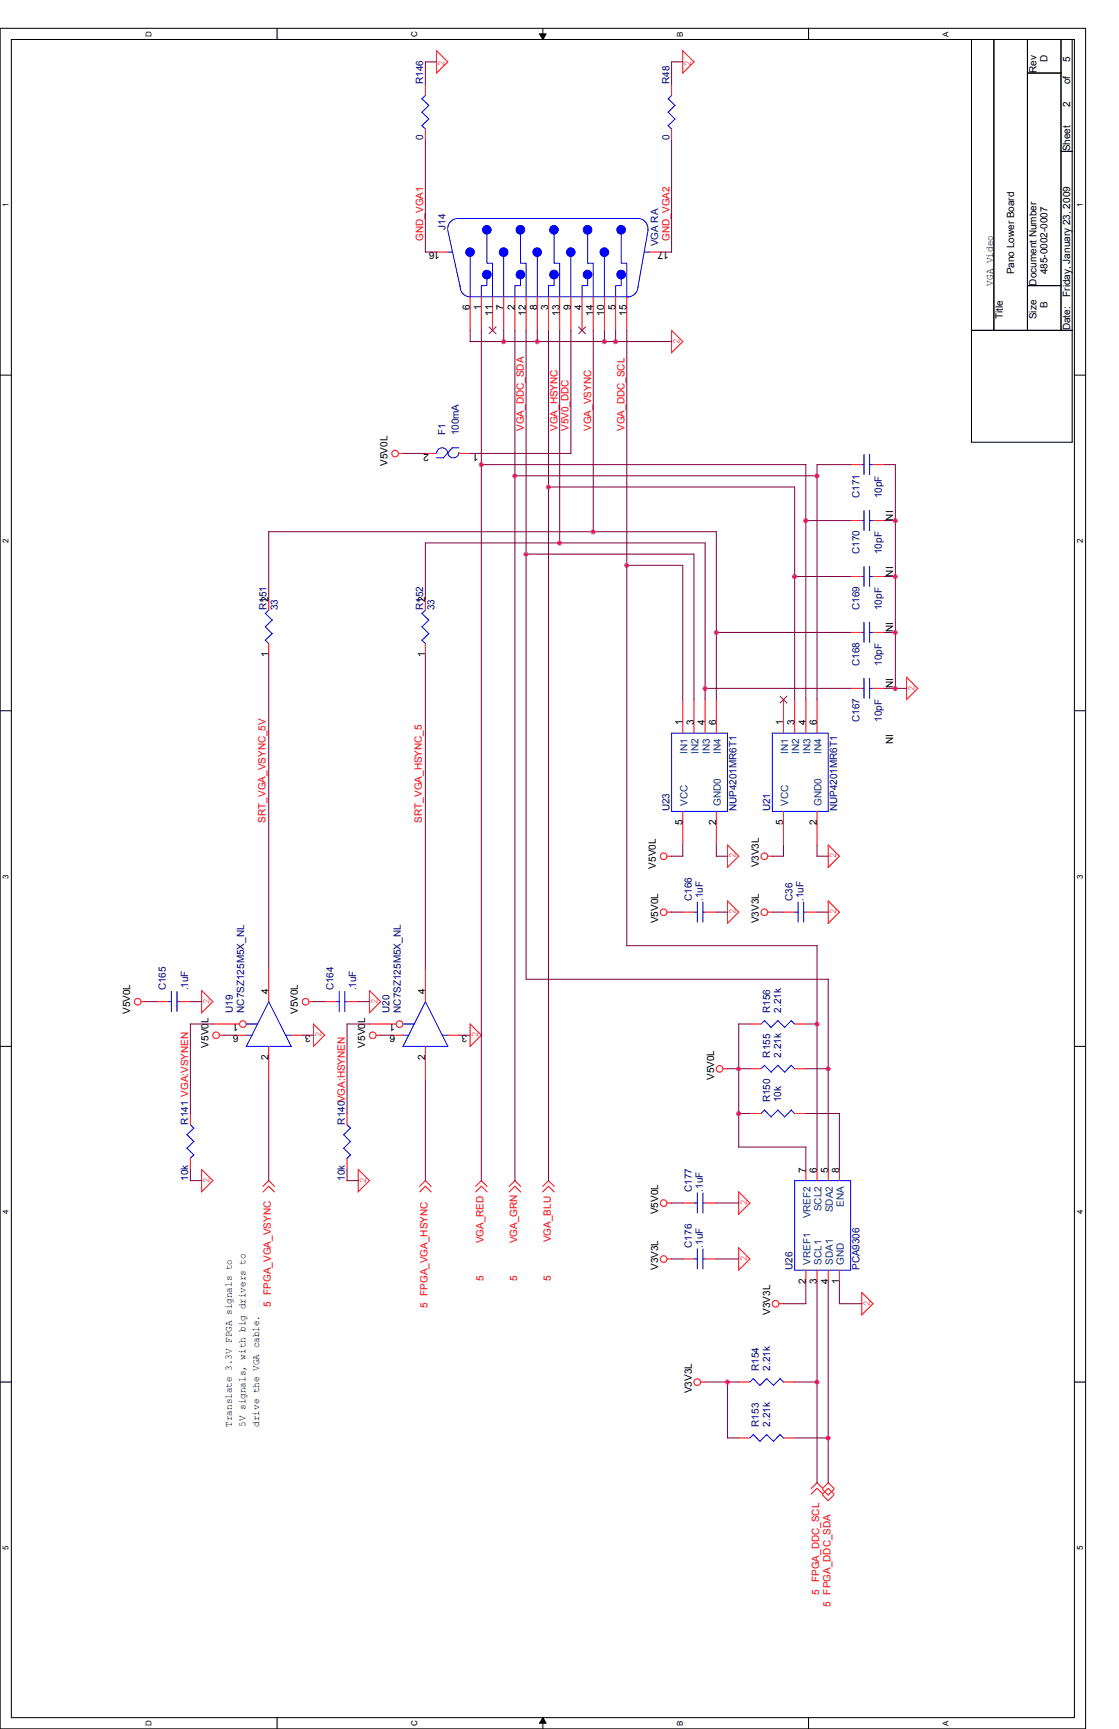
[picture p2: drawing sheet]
<svg xmlns="http://www.w3.org/2000/svg" width="279mm" height="432mm" viewBox="0 0 279 432" stroke-linecap="round" stroke-linejoin="round" font-family="sans-serif">
<path d="M0 7.1h271.1v424.7h-271.1zM2.8 9.9h265.5v419.1h-265.5z" fill="none" stroke="#000" stroke-width=".25"/>
<g fill="#fff">
<path d="M.3 386h2.3v1.1h-2.3z"/>
<path d="M268.6 386h2.2v1.1h-2.2z"/>
</g>
<path d="M0 345.1h2.8M268.3 345.1h2.8" fill="none" stroke="#000" stroke-width=".25"/>
<g fill="#fff">
<path d="M.3 302.1h2.3v1.1h-2.3z"/>
<path d="M268.6 302.1h2.2v1.1h-2.2z"/>
</g>
<path d="M0 261.3h2.8M268.3 261.3h2.8" fill="none" stroke="#000" stroke-width=".25"/>
<g fill="#fff">
<path d="M.3 218.3h2.3v1.1h-2.3z"/>
<path d="M268.6 218.3h2.2v1.1h-2.2z"/>
</g>
<path d="M0 177.5h2.8M268.3 177.5h2.8" fill="none" stroke="#000" stroke-width=".25"/>
<g fill="#fff">
<path d="M.3 134.5h2.3v1.1h-2.3z"/>
<path d="M268.6 134.5h2.2v1.1h-2.2z"/>
</g>
<path d="M0 93.7h2.8M268.3 93.7h2.8" fill="none" stroke="#000" stroke-width=".25"/>
<g fill="#fff">
<path d="M.3 50.7h2.3v1.1h-2.3z"/>
<path d="M268.6 50.7h2.2v1.1h-2.2z"/>
<path d="M36 429.6h2.2v1.4h-2.2z"/>
<path d="M36 7.7h2.2v1.4h-2.2z"/>
<path d="M102.3 429.6h2.3v1.4h-2.3z"/>
<path d="M102.3 7.7h2.3v1.4h-2.3z"/>
</g>
<path d="M69.2 7.1v2.8M69.2 429v2.8" fill="none" stroke="#000" stroke-width=".25"/>
<g fill="#fff">
<path d="M168.7 429.7h2.2v1.3h-2.2z"/>
<path d="M168.7 7.8h2.2v1.3h-2.2z"/>
</g>
<path d="M134.7 8.5h1.7l-.8 1.4zM135.6 7.1v2.8M135.6 429l.8 1.4h-1.7zM135.6 429v2.8" fill="none" stroke="#000" stroke-width=".25"/>
<path d="M134.7 8.5h1.7l-.8 1.4zM135.6 429l.8 1.4h-1.7z" fill="#000"/>
<g fill="#fff">
<path d="M235 429.7h2.3v1.3h-2.3z"/>
<path d="M235 7.8h2.3v1.3h-2.3z"/>
</g>
<path d="M201.9 7.1v2.8M242.6 9.9h25.1v100.5h-25.1zM248.2 9.9v72.6M256.5 9.9v72.6M256.5 18.2h8.4M264.9 9.9v72.6M264.9 37.8h2.8M256.5 71.3h8.4M242.6 82.5h25.1M201.9 429v2.8" fill="none" stroke="#000" stroke-width=".25"/>
<g fill="none" stroke="#f00" stroke-width=".25">
<path d="M109 12.6l2.8 2.9M109 12.7v5.6M111.8 15.4l-2.8 2.8M170.4 12.6l2.9 2.9M170.5 12.7v5.6M173.3 15.4l-2.8 2.8M106.2 21v2.8M106.2 32.2v2.8M167.7 21v2.8M167.7 32.2v2.8M167.7 82.5v5.6M167.7 82.5l2.8 2.8"/>
<path d="M170.5 85.3l-2.9 2.8M99.5 113.2h1.2M212.4 116h2.8M218 116h2.8M212.4 130h2.8M218 130h2.8M106.2 149.6v2.8M212.4 157.9h2.8M212.4 144h2.8M218 157.9h2.8M218 144h2.8M106.2 160.7v2.8"/>
<path d="M170.5 174.7v8.4M173.3 174.7v8.4M176.1 174.7v8.4M178.9 174.7v8.4M195.6 174.7v8.4M198.4 174.7v8.4M201.2 174.7v8.4M204 174.7v8.4M212.4 171.9h2.8M218 171.9h2.8M229.2 171.9l-2.9 2.9M229.2 172l-2.8-2.9v5.6"/>
<path d="M166.6 213.8h1.1M170.5 202.6v8.4M178.9 202.6v8.4M181.7 211v5.6M181.7 211l2.8 2.9M184.4 213.8l-2.8 2.9M191.7 213.8h1.2M195.6 202.6v8.4M204 202.6v8.4M206.8 211v5.6M206.8 211l2.8 2.9M209.6 213.8l-2.8 2.9"/>
<path d="M166.6 227.8h1.1M170.5 227.8h2.8M176.1 227.8h2.8M181.7 225v5.6M181.7 225l2.8 2.8M184.4 227.8l-2.8 2.8M191.7 227.8h1.2M195.6 227.8h2.8M201.2 227.8h2.8M206.8 225v5.6M206.8 225l2.8 2.8M209.6 227.8l-2.8 2.8"/>
<path d="M35.3 250.1h1.1M39.2 250.1h2.8M44.7 250.1h2.8M50.3 247.3v5.6M50.3 247.4l2.9 2.8M53.1 250.1l-2.8 2.9M53.1 255.7h6.7M54.8 258.5h1.2M58.7 258.5h2.8M67.1 241.8v8.3M72.7 258.5h2.8M77.2 250.1h1.1"/>
<path d="M78.3 255.7v5.6M78.3 255.7l2.8 2.9-2.9 2.8M81.1 250.1h2.8M86.7 250.1h2.8M92.2 247.3v5.6M92.2 247.4l2.9 2.8M92.2 255.7h6.7M93.9 258.5h1.2M95 250.1l-2.8 2.9M97.8 258.5h2.8M106.2 241.8v8.3M111.8 258.5h2.8"/>
<path d="M117.4 255.7v5.6M117.4 255.7l2.8 2.9M120.2 258.5l-2.9 2.9M187.2 255.7h2.8M198.4 255.7h2.8M47.5 278.1v2.8M67.1 261.3v8.4M86.7 278.1v2.8M106.2 261.3v8.4M180.6 266.9h1.1M187.2 266.9h2.8M187.2 278.1h2.8"/>
<path d="M198.4 266.9h2.8M198.4 278.1h2.8M47.5 289.3v2.8M50.3 292v5.6M50.3 292.1l2.9 2.8M53.1 294.9l-2.8 2.8M65.7 296.3l1.4-1.4 1.4 1.4M65.7 297.7l1.4-1.5 1.4 1.5M86.7 289.3v2.8M89.5 292v5.6M89.5 292.1l2.8 2.8-2.9 2.8M104.8 296.3l1.4-1.4 1.5 1.4"/>
<path d="M104.8 297.7l1.4-1.5 1.5 1.5M118.7 296.3l1.5-1.4 1.4 1.4M118.7 297.7l1.5-1.5 1.4 1.5M127.1 296.3l1.5-1.4 1.4 1.4M127.1 297.7l1.5-1.5 1.4 1.5M135.5 296.3l1.4-1.4 1.5 1.4M135.5 297.7l1.4-1.5 1.5 1.5M166.6 300.4h1.1M166.6 314.4h1.1M170.5 300.4h2.8M170.5 314.4h2.8M176.1 300.4h2.8"/>
<path d="M176.1 314.4h2.8M184.4 311.6v5.6M184.4 311.6l2.9 2.9M187.2 300.4l-2.8 2.9M187.2 314.4l-2.8 2.8M187.3 300.5l-2.9-2.9v5.6M194.5 325.6h1.2M215.2 322.7v5.7l2.8-2.8M215.2 322.8l2.8 2.8M175 345.1h1.1M184.4 345.1h2.8M184.4 359.1h2.8"/>
<path d="M195.6 345.1h2.8M195.6 359.1h2.8M202.6 371.7l1.4-1.4 1.4 1.4M202.6 373.1l1.4-1.4 1.4 1.4M205.4 371.7l1.4-1.4 1.4 1.4M205.4 373.1l1.4-1.4 1.4 1.4M205.4 371.9l1.4 1.5 1.4-1.5M205.4 373.3l1.4 1.5 1.4-1.5"/>
<circle cx="98.7" cy="113.3" r=".83"/>
<circle cx="165.7" cy="213.9" r=".83"/>
<circle cx="190.9" cy="213.9" r=".83"/>
<circle cx="165.7" cy="227.8" r=".83"/>
<circle cx="190.9" cy="227.8" r=".83"/>
<circle cx="34.4" cy="250.2" r=".83"/>
<circle cx="53.9" cy="258.6" r=".83"/>
<circle cx="60.6" cy="255.8" r=".83"/>
<circle cx="76.3" cy="250.2" r=".83"/>
<circle cx="93.1" cy="258.6" r=".83"/>
<circle cx="99.8" cy="255.8" r=".83"/>
<circle cx="179.7" cy="266.9" r=".83"/>
<circle cx="165.7" cy="300.5" r=".83"/>
<circle cx="165.7" cy="314.4" r=".83"/>
<circle cx="193.6" cy="325.6" r=".83"/>
<circle cx="174.1" cy="345.2" r=".83"/>
</g>
<g fill="none" stroke="#00f" stroke-width=".25">
<path d="M105.4 24.7l1.7 1.7M105.4 28l1.7 1.8M105.4 31.4l.9 .9M106.2 23.8l-.9 .9M107.1 26.3l-1.8 1.8M107.1 29.7l-1.8 1.7M166.8 24.7l1.8 1.7M166.8 28l1.8 1.8M166.8 31.4l.9 .9M167.7 23.8l-.9 .9M168.5 26.3l-1.7 1.8M168.5 29.7l-1.7 1.7"/>
<path d="M111.8 57.3l3.1 14.3M114.6 54.6a2.44 2.44 0 0 0-2.8 2.5M114.6 54.6h44.7M130 57.9v7.8h1.4v8.4M138.3 57.9v7.8h1.4v8.4M146.7 57.9v7.8h1.4v8.4M159.3 54.6a2.49 2.49 0 0 1 2.5 2.8M161.8 57.3l-2.5 14.3a2.56 2.56 0 0 1-2.8 2.5v-8.4h-1.4v-7.8M114.9 71.4a2.51 2.51 0 0 0 2.5 2.7h39.7M117.4 63.8v10.4M121.6 69.4v1.9h-1.4v2.8M125.8 63.8v10.3"/>
<path d="M130 69.4v1.9h-1.4v2.8M134.2 63.8v10.3M138.3 69.4v1.9h-1.4v2.8M142.5 63.8v10.3M146.7 69.4v1.9h-1.4v2.8M150.9 63.8v10.3M155.1 69.4v1.9h-1.4v2.8M215.2 116h.6M215.7 113.5v5M217.1 116h.9M217.1 113.5v5M215.2 130h.6"/>
<path d="M215.7 127.5v5M217.1 130h.9M217.1 127.5v5M105.3 159.9l.9 .8M105.3 156.5l1.8 1.7M105.3 153.2l1.8 1.7M106.3 152.3l-.9 .9M107.1 158.2l-1.7 1.7M107.1 154.8l-1.7 1.7M215.2 157.9h.6M215.2 144h.6M215.7 141.4v5.1"/>
<path d="M215.7 155.4v5M217.1 157.9h.9M217.1 144h.9M217.1 141.4v5.1M217.1 155.4v5M215.2 171.9h.6M215.7 169.4v5M217.1 171.9h.9M217.1 169.4v5M167.7 183.1h14v19.5h-14zM192.8 183.1h14v19.5h-14zM173.3 227.8h.9"/>
<path d="M174.1 225.3v5M175.5 227.8h.6M175.5 225.3v5M198.4 227.8h.9M199.3 225.3v5M200.6 227.8h.6M200.7 225.3v5M42 250.1h.8M42.8 247.6v5M44.2 250.1h.5M44.2 247.6v5M61.5 255.7h2.8"/>
<path d="M61.5 258.5h1.4M67.1 250.1l5.6 11.3M67.1 250.1l-5.6 11.2h11.2M71.3 258.5h1.4M83.9 250.1h.9M84.7 247.6v5M86.1 250.1h.6M86.1 247.6v5M100.6 255.7h2.9M100.6 258.5h1.5M110.4 258.5h1.4M190.9 254.9l1.7 1.7"/>
<path d="M190.9 254.8l-.9 .9M194.2 254.9l1.8 1.7M194.3 254.8l-1.8 1.8M197.6 254.9l.9 .9M197.6 254.8l-1.7 1.8M100.6 261.3h11.2M100.6 261.3l5.7-11.2 5.5 11.3M190.9 266.1l1.7 1.7M190.9 277.2l1.7 1.8M190.9 266l-.9 .9M190.9 277.2l-.9 .9M194.3 266l-1.8 1.8"/>
<path d="M194.3 277.2l-1.8 1.7M197.6 266.1l.9 .9M197.6 277.2l.9 .9M197.6 266l-1.6 1.8-1.8-1.7M197.6 277.2l-1.6 1.8-1.8-1.8M46.7 283.4l1.7 1.7M46.7 286.8l1.7 1.7M47.5 280.9l.9 .9M48.4 281.7l-1.7 1.7M48.4 285.1l-1.7 1.7M48.4 288.4l-.9 .9M85.8 283.4l1.7 1.7"/>
<path d="M85.8 286.8l1.7 1.7M86.7 280.9l.8 .9M87.5 281.7l-1.7 1.7M87.5 285.1l-1.7 1.7M87.5 288.4l-.9 .9M174.1 297.9v5M175.5 297.9v5M173.3 314.4h.9M173.3 300.4h.9M174.1 311.9v5M175.5 314.4h.6M175.5 300.4h.6"/>
<path d="M175.5 311.9v5M188.1 358.3l1.7 1.7 1.7-1.8 1.7 1.8M188.1 358.2l-.9 .9M188.1 344.3l-.9 .8M191.4 344.3l1.8 1.7M191.5 344.3l-1.7 1.7-1.7-1.7M194.8 358.3l.9 .9M194.8 344.3l.9 .9M194.8 358.2l-1.7 1.8M194.8 344.3l-1.7 1.7"/>
</g>
<path d="M194.8 173.9l1.7 1.7M196.5 173.8l-1.7 1.8" fill="none" stroke="#804000" stroke-width=".25"/>
<circle cx="121.6" cy="68.6" r="1.08" fill="#00f"/>
<g fill="none" stroke="#00f" stroke-width=".25">
<path d="M121.6 57.9v7.8h1.4v8.4"/>
<circle cx="121.6" cy="68.6" r="1.08"/>
</g>
<circle cx="117.4" cy="63" r="1.08" fill="#00f"/>
<circle cx="117.4" cy="63" r="1.08" fill="none" stroke="#00f" stroke-width=".25"/>
<circle cx="121.6" cy="57.4" r="1.08" fill="#00f"/>
<circle cx="121.6" cy="57.4" r="1.08" fill="none" stroke="#00f" stroke-width=".25"/>
<circle cx="129.9" cy="57.4" r="1.08" fill="#00f"/>
<circle cx="129.9" cy="57.4" r="1.08" fill="none" stroke="#00f" stroke-width=".25"/>
<circle cx="125.7" cy="63" r="1.08" fill="#00f"/>
<circle cx="125.7" cy="63" r="1.08" fill="none" stroke="#00f" stroke-width=".25"/>
<circle cx="129.9" cy="68.6" r="1.08" fill="#00f"/>
<circle cx="129.9" cy="68.6" r="1.08" fill="none" stroke="#00f" stroke-width=".25"/>
<circle cx="138.3" cy="57.4" r="1.08" fill="#00f"/>
<circle cx="138.3" cy="57.4" r="1.08" fill="none" stroke="#00f" stroke-width=".25"/>
<circle cx="134.1" cy="63" r="1.08" fill="#00f"/>
<circle cx="134.1" cy="63" r="1.08" fill="none" stroke="#00f" stroke-width=".25"/>
<circle cx="138.3" cy="68.6" r="1.08" fill="#00f"/>
<circle cx="138.3" cy="68.6" r="1.08" fill="none" stroke="#00f" stroke-width=".25"/>
<circle cx="142.5" cy="63" r="1.08" fill="#00f"/>
<circle cx="142.5" cy="63" r="1.08" fill="none" stroke="#00f" stroke-width=".25"/>
<circle cx="146.7" cy="57.4" r="1.08" fill="#00f"/>
<circle cx="146.7" cy="57.4" r="1.08" fill="none" stroke="#00f" stroke-width=".25"/>
<circle cx="146.7" cy="68.6" r="1.08" fill="#00f"/>
<circle cx="146.7" cy="68.6" r="1.08" fill="none" stroke="#00f" stroke-width=".25"/>
<circle cx="150.9" cy="63" r="1.08" fill="#00f"/>
<circle cx="150.9" cy="63" r="1.08" fill="none" stroke="#00f" stroke-width=".25"/>
<circle cx="155.1" cy="68.6" r="1.08" fill="#00f"/>
<circle cx="155.1" cy="68.6" r="1.08" fill="none" stroke="#00f" stroke-width=".25"/>
<circle cx="155.1" cy="57.4" r="1.08" fill="#00f"/>
<g fill="none" stroke="#00f" stroke-width=".25">
<path d="M111.8 62.9h1.1M161 62.9h1.1M109 113.2a1.4 1.4 0 0 1 1.4-1.4 1.4 1.4 0 0 1 1.4 1.4M109 114.3h1.7M111.8 112.9a1.4 1.4 0 0 0 1.4 1.4 1.4 1.4 0 0 0 1.4-1.4M112.9 111.8h1.7M112.9 111.8l-2.2 2.5M66.2 156.5l1.7 1.7M67.1 152.3l-.9 .9 1.7 1.7M68 158.2l-1.8 1.7 .9 .8M68 154.8l-1.7 1.7M198.4 294.9h14v22.3h-14z"/>
<circle cx="155.1" cy="57.4" r="1.08"/>
</g>
<g fill="none" stroke="#f00" stroke-width=".25">
<path d="M109 62.9h2.8M117.4 74.1v8.4M120.2 74.1v8.4M123 74.1v8.4M125.8 74.1v8.4M128.6 74.1v8.4M131.4 74.1v8.4M134.2 74.1v8.4M136.9 74.1v8.4M139.7 74.1v8.4M142.5 74.1v8.4M145.3 74.1v8.4"/>
<path d="M148.1 74.1v8.4M150.9 74.1v8.4M153.7 74.1v8.4M156.5 74.1v8.4M162.1 62.9h2.8M106.2 113.2h2.8M114.6 113.2h2.8M67.1 149.6v2.8M67.1 160.7v2.8M201.2 292.1v2.8M204 292.1v2.8M206.8 292.1v2.8"/>
<path d="M209.6 292.1v2.8M201.2 317.2v2.8M204 317.2v2.8M206.8 317.2v2.8M209.6 317.2v2.8"/>
</g>
<path d="M122.1 81.7l1.8 1.7M123.9 81.6l-1.8 1.8M144.5 81.7l1.7 1.7M146.2 81.6l-1.7 1.8" fill="none" stroke="#804000" stroke-width=".25"/>
<g fill="none" stroke="#800040" stroke-width=".25">
<path d="M106.2 15.5h2.8M106.2 15.5v5.6M170.5 15.5h-2.9l.1 5.6M106.2 35v28M167.7 35v28M106.2 62.9h2.8M164.8 62.9h2.9M117.3 85.3h50.4M117.4 82.5v2.8M120.2 82.5v212.4M125.8 82.5v2.8M128.6 82.5v212.4"/>
<path d="M131.4 82.5v162.1h75.4M134.2 82.5v2.8M136.9 82.5v212.4M139.7 82.5v53.1M142.5 82.5v30.8M148.1 82.5v50.3M150.9 82.5v2.8M153.7 82.5v2.8M156.5 82.5v153.7h47.5M100.6 113.2h5.6M117.3 113.2h25.2M120.1 116h81.1"/>
<path d="M128.5 118.8h75.5M201.2 116v58.7M204 116v58.8M204 116h8.4M220.7 116h2.9v56M67.1 132.8h111.8v42M67.1 132.8v16.8M106.2 135.6h69.9v39.2M106.2 135.6v14M131.3 138.4h42v36.4M136.9 121.6h61.5v53.2M201.2 130h11.2"/>
<path d="M220.7 130h2.9M156.5 141.2h14v33.6M178.8 157.9h33.6M198.4 144h14M220.7 144h2.9M220.7 157.9h2.9M67.1 163.5v78.3M106.2 163.5v78.3M176 171.9h36.4M220.7 171.9h5.7M167.6 213.8h2.9M170.5 211v2.9"/>
<path d="M178.8 213.8h2.9M178.9 211v2.9M192.8 213.8h2.8M195.6 211v2.9M204 213.8h2.8M204 211v2.9M167.6 227.8h2.9M178.8 227.8h2.9M192.8 227.8h2.8M204 227.8h2.8M204 236.1v56M36.3 250.1h2.9"/>
<path d="M47.5 250.1h2.8M47.5 255.7h5.6M47.5 255.7v22.4M55.9 258.5h2.8M75.4 258.5h2.9M78.2 250.1h2.9M89.4 250.1h2.8M92.2 255.7h-5.5v22.4M95 258.5h2.8M114.6 258.5h2.8M184.4 255.7h2.9M184.4 255.7v30.8"/>
<path d="M201.2 255.7h2.8M206.8 244.5v47.6M67.1 269.7v25.2M106.2 269.7v25.2M181.7 266.9h5.6M184.4 278.1h2.8M201.2 266.9h5.6M201.2 278.1h8.4M209.6 278v14.1M47.5 294.9h2.8M47.5 292.1v2.8M86.7 292.1v2.8h2.8"/>
<path d="M184.4 286.5l16.8-.1v5.7M167.7 314.4h2.8M167.7 300.4h2.8M178.9 314.4h5.6M178.9 300.4h5.6M201.2 320v5.6M204 320v50.3M206.8 320v50.3M209.6 320v5.6h5.6M195.6 325.6h5.7M176.1 345.1h8.4M181.6 359.1h2.8"/>
<path d="M181.7 345.1v14M198.4 345.1h5.6M198.4 359.1h8.4"/>
</g>
<circle cx="139.7" cy="135.6" r=".54" fill="#f0f"/>
<circle cx="139.7" cy="135.6" r=".54" fill="none" stroke="#f0f" stroke-width=".25"/>
<circle cx="148.1" cy="132.8" r=".54" fill="#f0f"/>
<circle cx="148.1" cy="132.8" r=".54" fill="none" stroke="#f0f" stroke-width=".25"/>
<circle cx="153.7" cy="85.3" r=".54" fill="#f0f"/>
<circle cx="153.7" cy="85.3" r=".54" fill="none" stroke="#f0f" stroke-width=".25"/>
<circle cx="150.9" cy="85.3" r=".54" fill="#f0f"/>
<circle cx="150.9" cy="85.3" r=".54" fill="none" stroke="#f0f" stroke-width=".25"/>
<circle cx="125.7" cy="85.3" r=".54" fill="#f0f"/>
<circle cx="125.7" cy="85.3" r=".54" fill="none" stroke="#f0f" stroke-width=".25"/>
<circle cx="134.1" cy="85.3" r=".54" fill="#f0f"/>
<circle cx="134.1" cy="85.3" r=".54" fill="none" stroke="#f0f" stroke-width=".25"/>
<circle cx="136.9" cy="121.7" r=".54" fill="#f0f"/>
<circle cx="136.9" cy="121.7" r=".54" fill="none" stroke="#f0f" stroke-width=".25"/>
<circle cx="204" cy="118.9" r=".54" fill="#f0f"/>
<circle cx="204" cy="118.9" r=".54" fill="none" stroke="#f0f" stroke-width=".25"/>
<circle cx="128.5" cy="118.9" r=".54" fill="#f0f"/>
<circle cx="128.5" cy="118.9" r=".54" fill="none" stroke="#f0f" stroke-width=".25"/>
<circle cx="156.5" cy="141.2" r=".54" fill="#f0f"/>
<circle cx="156.5" cy="141.2" r=".54" fill="none" stroke="#f0f" stroke-width=".25"/>
<circle cx="131.3" cy="138.4" r=".54" fill="#f0f"/>
<circle cx="131.3" cy="138.4" r=".54" fill="none" stroke="#f0f" stroke-width=".25"/>
<circle cx="198.4" cy="144" r=".54" fill="#f0f"/>
<circle cx="198.4" cy="144" r=".54" fill="none" stroke="#f0f" stroke-width=".25"/>
<circle cx="178.8" cy="158" r=".54" fill="#f0f"/>
<circle cx="178.8" cy="158" r=".54" fill="none" stroke="#f0f" stroke-width=".25"/>
<circle cx="176" cy="171.9" r=".54" fill="#f0f"/>
<circle cx="176" cy="171.9" r=".54" fill="none" stroke="#f0f" stroke-width=".25"/>
<circle cx="223.5" cy="171.9" r=".54" fill="#f0f"/>
<circle cx="223.5" cy="171.9" r=".54" fill="none" stroke="#f0f" stroke-width=".25"/>
<circle cx="223.5" cy="158" r=".54" fill="#f0f"/>
<circle cx="223.5" cy="158" r=".54" fill="none" stroke="#f0f" stroke-width=".25"/>
<circle cx="223.5" cy="130" r=".54" fill="#f0f"/>
<circle cx="223.5" cy="130" r=".54" fill="none" stroke="#f0f" stroke-width=".25"/>
<circle cx="223.5" cy="144" r=".54" fill="#f0f"/>
<circle cx="223.5" cy="144" r=".54" fill="none" stroke="#f0f" stroke-width=".25"/>
<circle cx="120.2" cy="116.1" r=".54" fill="#f0f"/>
<circle cx="120.2" cy="116.1" r=".54" fill="none" stroke="#f0f" stroke-width=".25"/>
<circle cx="201.2" cy="130" r=".54" fill="#f0f"/>
<circle cx="201.2" cy="130" r=".54" fill="none" stroke="#f0f" stroke-width=".25"/>
<circle cx="204" cy="255.8" r=".54" fill="#f0f"/>
<circle cx="204" cy="255.8" r=".54" fill="none" stroke="#f0f" stroke-width=".25"/>
<circle cx="204" cy="345.2" r=".54" fill="#f0f"/>
<circle cx="204" cy="345.2" r=".54" fill="none" stroke="#f0f" stroke-width=".25"/>
<circle cx="184.4" cy="266.9" r=".54" fill="#f0f"/>
<circle cx="184.4" cy="266.9" r=".54" fill="none" stroke="#f0f" stroke-width=".25"/>
<circle cx="206.8" cy="266.9" r=".54" fill="#f0f"/>
<circle cx="206.8" cy="266.9" r=".54" fill="none" stroke="#f0f" stroke-width=".25"/>
<circle cx="184.4" cy="278.1" r=".54" fill="#f0f"/>
<circle cx="184.4" cy="278.1" r=".54" fill="none" stroke="#f0f" stroke-width=".25"/>
<circle cx="181.6" cy="345.2" r=".54" fill="#f0f"/>
<circle cx="181.6" cy="345.2" r=".54" fill="none" stroke="#f0f" stroke-width=".25"/>
<circle cx="206.8" cy="359.1" r=".54" fill="#f0f"/>
<circle cx="206.8" cy="359.1" r=".54" fill="none" stroke="#f0f" stroke-width=".25"/>
<g font-size="2.5" fill="#f00">
<text x="111" y="16.6" transform="rotate(-90 111 16.6)">2</text>
<text x="172.5" y="16.6" transform="rotate(-90 172.5 16.6)">2</text>
<text x="105.7" y="60.2" transform="rotate(-90 105.7 60.2)">GND_VGA1</text>
<text x="167.1" y="60.2" transform="rotate(-90 167.1 60.2)">GND_VGA2</text>
<text x="169.7" y="85.9" transform="rotate(-90 169.7 85.9)">2</text>
<text x="130.8" y="107.7" transform="rotate(-90 130.8 107.7)">VGA_DDC_SDA</text>
<text x="139.2" y="107.7" transform="rotate(-90 139.2 107.7)">VGA_HSYNC</text>
<text x="142" y="107.7" transform="rotate(-90 142 107.7)">V5V0_DDC</text>
<text x="147.6" y="107.7" transform="rotate(-90 147.6 107.7)">VGA_VSYNC</text>
<text x="156" y="107.7" transform="rotate(-90 156 107.7)">VGA_DDC_SCL</text>
<text x="228.3" y="172.5" transform="rotate(-90 228.3 172.5)">2</text>
<text x="66.3" y="205.4" transform="rotate(-90 66.3 205.4)">SRT_VGA_VSYNC_5V</text>
<text x="105.4" y="205.4" transform="rotate(-90 105.4 205.4)">SRT_VGA_HSYNC_5</text>
<text x="183.6" y="214.4" transform="rotate(-90 183.6 214.4)">2</text>
<text x="208.8" y="214.4" transform="rotate(-90 208.8 214.4)">2</text>
<text x="183.6" y="228.3" transform="rotate(-90 183.6 228.3)">2</text>
<text x="208.8" y="228.3" transform="rotate(-90 208.8 228.3)">2</text>
<text x="52.3" y="250.7" transform="rotate(-90 52.3 250.7)">2</text>
<text x="94.2" y="250.7" transform="rotate(-90 94.2 250.7)">2</text>
<text x="80.3" y="259.1" transform="rotate(-90 80.3 259.1)">2</text>
<text x="119.4" y="259.1" transform="rotate(-90 119.4 259.1)">2</text>
<text x="52.3" y="295.4" transform="rotate(-90 52.3 295.4)">2</text>
<text x="91.4" y="295.4" transform="rotate(-90 91.4 295.4)">2</text>
<text x="186.4" y="301" transform="rotate(-90 186.4 301)">2</text>
<text x="120.7" y="310.5" transform="rotate(-90 120.7 310.5)">VGA_RED</text>
<text x="129.1" y="310.5" transform="rotate(-90 129.1 310.5)">VGA_GRN</text>
<text x="137.5" y="310.2" transform="rotate(-90 137.5 310.2)">VGA_BLU</text>
<text x="186.4" y="315" transform="rotate(-90 186.4 315)">2</text>
<text x="120.7" y="320" transform="rotate(-90 120.7 320)">5</text>
<text x="129.1" y="320" transform="rotate(-90 129.1 320)">5</text>
<text x="137.5" y="320" transform="rotate(-90 137.5 320)">5</text>
<text x="67.6" y="326.4" transform="rotate(-90 67.6 326.4)">5 FPGA_VGA_VSYNC</text>
<text x="106.8" y="326.7" transform="rotate(-90 106.8 326.7)">5 FPGA_VGA_HSYNC</text>
<text x="217.2" y="326.1" transform="rotate(-90 217.2 326.1)">2</text>
<text x="204.6" y="398.2" transform="rotate(-90 204.6 398.2)">5 FPGA_DDC_SCL</text>
<text x="207.3" y="401.3" transform="rotate(-90 207.3 401.3)">5 FPGA_DDC_SDA</text>
</g>
<g font-size="2.5">
<text x="261.6" y="15.5" transform="rotate(-90 261.6 15.5)">D</text>
<text x="267.2" y="15.5" transform="rotate(-90 267.2 15.5)">5</text>
<text x="258.8" y="18.2" transform="rotate(-90 258.8 18.2)">Rev</text>
<text x="267.2" y="21" transform="rotate(-90 267.2 21)">of</text>
<text x="267.2" y="26.6" transform="rotate(-90 267.2 26.6)">2</text>
<text x="267.2" y="37.8" transform="rotate(-90 267.2 37.8)">Sheet</text>
<text x="109.9" y="63" transform="rotate(-180 109.9 63)">16</text>
<text x="167" y="63" transform="rotate(-180 167 63)">17</text>
<text x="247.9" y="71.3" transform="rotate(-90 247.9 71.3)">VGA Video</text>
<text x="253.2" y="68.5" transform="rotate(-90 253.2 68.5)">Pano Lower Board</text>
<text x="258.8" y="71.3" transform="rotate(-90 258.8 71.3)">Document Number</text>
<text x="261.6" y="68.5" transform="rotate(-90 261.6 68.5)">485-0002-0007</text>
<text x="117.3" y="77.5" transform="rotate(-90 117.3 77.5)">6</text>
<text x="120.1" y="77.5" transform="rotate(-90 120.1 77.5)">1</text>
<text x="125.7" y="77.5" transform="rotate(-90 125.7 77.5)">7</text>
<text x="128.5" y="77.5" transform="rotate(-90 128.5 77.5)">2</text>
<text x="134.1" y="77.5" transform="rotate(-90 134.1 77.5)">8</text>
<text x="136.9" y="77.5" transform="rotate(-90 136.9 77.5)">3</text>
<text x="142.5" y="77.5" transform="rotate(-90 142.5 77.5)">9</text>
<text x="145.3" y="77.5" transform="rotate(-90 145.3 77.5)">4</text>
<text x="153.7" y="77.5" transform="rotate(-90 153.7 77.5)">5</text>
<text x="261.6" y="76.9" transform="rotate(-90 261.6 76.9)">B</text>
<text x="267.2" y="74.1" transform="rotate(-90 267.2 74.1)">Friday, January 23, 2009</text>
<text x="122.9" y="78.9" transform="rotate(-90 122.9 78.9)">11</text>
<text x="131.3" y="78.9" transform="rotate(-90 131.3 78.9)">12</text>
<text x="139.7" y="78.9" transform="rotate(-90 139.7 78.9)">13</text>
<text x="148.1" y="78.9" transform="rotate(-90 148.1 78.9)">14</text>
<text x="150.9" y="78.9" transform="rotate(-90 150.9 78.9)">10</text>
<text x="156.5" y="78.9" transform="rotate(-90 156.5 78.9)">15</text>
<text x="250.4" y="79.7" transform="rotate(-90 250.4 79.7)">Title</text>
<text x="258.8" y="79.7" transform="rotate(-90 258.8 79.7)">Size</text>
<text x="267.2" y="82.5" transform="rotate(-90 267.2 82.5)">Date:</text>
<text x="107.1" y="113.3" transform="rotate(-180 107.1 113.3)">2</text>
<text x="119.5" y="113.3" transform="rotate(-180 119.5 113.3)">1</text>
<text x="96.7" y="116.3" transform="rotate(-90 96.7 116.3)">V5V0L</text>
<text x="223" y="130" transform="rotate(-90 223 130)">NI</text>
<text x="223" y="144" transform="rotate(-90 223 144)">NI</text>
<text x="67.1" y="150.4" transform="rotate(-90 67.1 150.4)">2</text>
<text x="106.2" y="150.4" transform="rotate(-90 106.2 150.4)">2</text>
<text x="223" y="157.9" transform="rotate(-90 223 157.9)">NI</text>
<text x="67.1" y="164.1" transform="rotate(-90 67.1 164.1)">1</text>
<text x="106.2" y="164.1" transform="rotate(-90 106.2 164.1)">1</text>
<text x="223" y="171.9" transform="rotate(-90 223 171.9)">NI</text>
<text x="170.4" y="181.1" transform="rotate(-90 170.4 181.1)">1</text>
<text x="173.2" y="181.1" transform="rotate(-90 173.2 181.1)">3</text>
<text x="176" y="181.1" transform="rotate(-90 176 181.1)">4</text>
<text x="178.8" y="181.1" transform="rotate(-90 178.8 181.1)">6</text>
<text x="195.6" y="181.1" transform="rotate(-90 195.6 181.1)">1</text>
<text x="198.4" y="181.1" transform="rotate(-90 198.4 181.1)">3</text>
<text x="201.2" y="181.1" transform="rotate(-90 201.2 181.1)">4</text>
<text x="204" y="181.1" transform="rotate(-90 204 181.1)">6</text>
<text x="223" y="185.9" transform="rotate(-90 223 185.9)">NI</text>
<text x="170.4" y="206" transform="rotate(-90 170.4 206)">5</text>
<text x="178.8" y="206" transform="rotate(-90 178.8 206)">2</text>
<text x="195.6" y="206" transform="rotate(-90 195.6 206)">5</text>
<text x="204" y="206" transform="rotate(-90 204 206)">2</text>
<text x="163.8" y="216.9" transform="rotate(-90 163.8 216.9)">V5V0L</text>
<text x="189.5" y="216.6" transform="rotate(-90 189.5 216.6)">V3V3L</text>
<text x="164.3" y="230.6" transform="rotate(-90 164.3 230.6)">V5V0L</text>
<text x="189.5" y="230.6" transform="rotate(-90 189.5 230.6)">V3V3L</text>
<text x="67.1" y="248.2" transform="rotate(-90 67.1 248.2)">4</text>
<text x="106.2" y="248.2" transform="rotate(-90 106.2 248.2)">4</text>
<text x="32.5" y="253.2" transform="rotate(-90 32.5 253.2)">V5V0L</text>
<text x="59.6" y="255.8" transform="rotate(-180 59.6 255.8)">1</text>
<text x="74.4" y="253.2" transform="rotate(-90 74.4 253.2)">V5V0L</text>
<text x="98.7" y="255.8" transform="rotate(-180 98.7 255.8)">1</text>
<text x="52" y="261.6" transform="rotate(-90 52 261.6)">V5V0L</text>
<text x="59.6" y="258.6" transform="rotate(-180 59.6 258.6)">6</text>
<text x="77.6" y="258.6" transform="rotate(-180 77.6 258.6)">3</text>
<text x="91.1" y="261.6" transform="rotate(-90 91.1 261.6)">V5V0L</text>
<text x="98.7" y="258.6" transform="rotate(-180 98.7 258.6)">6</text>
<text x="116.7" y="258.6" transform="rotate(-180 116.7 258.6)">3</text>
<text x="67.1" y="264.7" transform="rotate(-90 67.1 264.7)">2</text>
<text x="106.2" y="264.7" transform="rotate(-90 106.2 264.7)">2</text>
<text x="178.3" y="269.7" transform="rotate(-90 178.3 269.7)">V5V0L</text>
<text x="201.2" y="292.9" transform="rotate(-90 201.2 292.9)">7</text>
<text x="204" y="292.9" transform="rotate(-90 204 292.9)">6</text>
<text x="206.8" y="292.9" transform="rotate(-90 206.8 292.9)">5</text>
<text x="209.5" y="292.9" transform="rotate(-90 209.5 292.9)">8</text>
<text x="164.3" y="303.2" transform="rotate(-90 164.3 303.2)">V5V0L</text>
<text x="164.3" y="317.2" transform="rotate(-90 164.3 317.2)">V3V3L</text>
<text x="201.2" y="320.5" transform="rotate(-90 201.2 320.5)">2</text>
<text x="204" y="320.5" transform="rotate(-90 204 320.5)">3</text>
<text x="206.8" y="320.5" transform="rotate(-90 206.8 320.5)">4</text>
<text x="209.5" y="320.5" transform="rotate(-90 209.5 320.5)">1</text>
<text x="192.3" y="328.4" transform="rotate(-90 192.3 328.4)">V3V3L</text>
<text x="172.7" y="347.9" transform="rotate(-90 172.7 347.9)">V3V3L</text>
<text x="57.9" y="356.3" transform="rotate(-90 57.9 356.3)">Translate 3.3V FPGA signals to</text>
<text x="61.3" y="356.3" transform="rotate(-90 61.3 356.3)">5V signals, with big drivers to</text>
<text x="64.7" y="356.3" transform="rotate(-90 64.7 356.3)">drive the VGA cable.</text>
</g>
<g font-size="2.5" fill="#000080">
<text x="105.7" y="21" transform="rotate(-90 105.7 21)">R146</text>
<text x="167.1" y="21" transform="rotate(-90 167.1 21)">R48</text>
<text x="105.7" y="35" transform="rotate(-90 105.7 35)">0</text>
<text x="167.1" y="35" transform="rotate(-90 167.1 35)">0</text>
<text x="111.3" y="57.4" transform="rotate(-90 111.3 57.4)">J14</text>
<text x="164.3" y="61.6" transform="rotate(-90 164.3 61.6)">VGA RA</text>
<text x="111.3" y="108.8" transform="rotate(-90 111.3 108.8)">F1</text>
<text x="114.6" y="108.8" transform="rotate(-90 114.6 108.8)">100mA</text>
<text x="214.6" y="124.4" transform="rotate(-90 214.6 124.4)">C171</text>
<text x="220.2" y="124.4" transform="rotate(-90 220.2 124.4)">10pF</text>
<text x="214.6" y="138.4" transform="rotate(-90 214.6 138.4)">C170</text>
<text x="220.2" y="138.4" transform="rotate(-90 220.2 138.4)">10pF</text>
<text x="66.5" y="152.4" transform="rotate(-90 66.5 152.4)">R151</text>
<text x="69.3" y="152.4" transform="rotate(-90 69.3 152.4)">33</text>
<text x="105.7" y="152.4" transform="rotate(-90 105.7 152.4)">R152</text>
<text x="108.5" y="152.4" transform="rotate(-90 108.5 152.4)">33</text>
<text x="214.6" y="152.4" transform="rotate(-90 214.6 152.4)">C169</text>
<text x="220.2" y="152.4" transform="rotate(-90 220.2 152.4)">10pF</text>
<text x="214.6" y="166.3" transform="rotate(-90 214.6 166.3)">C168</text>
<text x="220.2" y="166.3" transform="rotate(-90 220.2 166.3)">10pF</text>
<text x="214.6" y="180.3" transform="rotate(-90 214.6 180.3)">C167</text>
<text x="220.2" y="180.3" transform="rotate(-90 220.2 180.3)">10pF</text>
<text x="167.1" y="202.6" transform="rotate(-90 167.1 202.6)">U23</text>
<text x="183.9" y="202.6" transform="rotate(-90 183.9 202.6)">NUP4201MR6T1</text>
<text x="192.3" y="202.6" transform="rotate(-90 192.3 202.6)">U21</text>
<text x="209" y="202.6" transform="rotate(-90 209 202.6)">NUP4201MR6T1</text>
<text x="172.7" y="225" transform="rotate(-90 172.7 225)">C166</text>
<text x="175.5" y="225" transform="rotate(-90 175.5 225)">.1uF</text>
<text x="197.9" y="225" transform="rotate(-90 197.9 225)">C36</text>
<text x="200.7" y="225" transform="rotate(-90 200.7 225)">.1uF</text>
<text x="41.4" y="247.4" transform="rotate(-90 41.4 247.4)">C165</text>
<text x="47" y="247.4" transform="rotate(-90 47 247.4)">.1uF</text>
<text x="83.3" y="247.4" transform="rotate(-90 83.3 247.4)">C164</text>
<text x="88.9" y="247.4" transform="rotate(-90 88.9 247.4)">.1uF</text>
<text x="58.2" y="252.9" transform="rotate(-90 58.2 252.9)">U19</text>
<text x="61" y="252.9" transform="rotate(-90 61 252.9)">NC7SZ125M5X_NL</text>
<text x="97.3" y="252.9" transform="rotate(-90 97.3 252.9)">U20</text>
<text x="100.1" y="252.9" transform="rotate(-90 100.1 252.9)">NC7SZ125M5X_NL</text>
<text x="192.3" y="252.9" transform="rotate(-90 192.3 252.9)">R156</text>
<text x="195.1" y="252.9" transform="rotate(-90 195.1 252.9)">2.21k</text>
<text x="192.3" y="264.1" transform="rotate(-90 192.3 264.1)">R155</text>
<text x="195.1" y="264.1" transform="rotate(-90 195.1 264.1)">2.21k</text>
<text x="192.3" y="275.3" transform="rotate(-90 192.3 275.3)">R150</text>
<text x="195.1" y="275.3" transform="rotate(-90 195.1 275.3)">10k</text>
<text x="47" y="280.9" transform="rotate(-90 47 280.9)">R141 VGA:VSYNEN</text>
<text x="86.1" y="280.9" transform="rotate(-90 86.1 280.9)">R140VGA:HSYNEN</text>
<text x="47" y="294.9" transform="rotate(-90 47 294.9)">10k</text>
<text x="86.1" y="294.9" transform="rotate(-90 86.1 294.9)">10k</text>
<text x="172.7" y="297.6" transform="rotate(-90 172.7 297.6)">C177</text>
<text x="175.5" y="297.6" transform="rotate(-90 175.5 297.6)">.1uF</text>
<text x="172.7" y="311.6" transform="rotate(-90 172.7 311.6)">C176</text>
<text x="175.5" y="311.6" transform="rotate(-90 175.5 311.6)">.1uF</text>
<text x="197.9" y="317.2" transform="rotate(-90 197.9 317.2)">U26</text>
<text x="214.6" y="317.2" transform="rotate(-90 214.6 317.2)">PCA9306</text>
<text x="189.5" y="342.3" transform="rotate(-90 189.5 342.3)">R154</text>
<text x="192.3" y="342.3" transform="rotate(-90 192.3 342.3)">2.21k</text>
<text x="189.5" y="356.3" transform="rotate(-90 189.5 356.3)">R153</text>
<text x="192.3" y="356.3" transform="rotate(-90 192.3 356.3)">2.21k</text>
</g>
<g font-size="2.5" fill="#004080">
<text x="171.6" y="188.3" transform="rotate(-90 171.6 188.3)">IN1</text>
<text x="174.4" y="188.3" transform="rotate(-90 174.4 188.3)">IN2</text>
<text x="177.2" y="188.3" transform="rotate(-90 177.2 188.3)">IN3</text>
<text x="180" y="188.3" transform="rotate(-90 180 188.3)">IN4</text>
<text x="196.8" y="188.3" transform="rotate(-90 196.8 188.3)">IN1</text>
<text x="199.6" y="188.3" transform="rotate(-90 199.6 188.3)">IN2</text>
<text x="202.4" y="188.3" transform="rotate(-90 202.4 188.3)">IN3</text>
<text x="205.1" y="188.3" transform="rotate(-90 205.1 188.3)">IN4</text>
<text x="171.6" y="201.3" transform="rotate(-90 171.6 201.3)">VCC</text>
<text x="180" y="201.3" transform="rotate(-90 180 201.3)">GND0</text>
<text x="196.8" y="201.3" transform="rotate(-90 196.8 201.3)">VCC</text>
<text x="205.1" y="201.3" transform="rotate(-90 205.1 201.3)">GND0</text>
<text x="202.4" y="304.3" transform="rotate(-90 202.4 304.3)">VREF2</text>
<text x="205.1" y="302.5" transform="rotate(-90 205.1 302.5)">SCL2</text>
<text x="207.9" y="302.8" transform="rotate(-90 207.9 302.8)">SDA2</text>
<text x="210.7" y="301.4" transform="rotate(-90 210.7 301.4)">ENA</text>
<text x="202.4" y="315.8" transform="rotate(-90 202.4 315.8)">VREF1</text>
<text x="205.1" y="315.8" transform="rotate(-90 205.1 315.8)">SCL1</text>
<text x="207.9" y="315.8" transform="rotate(-90 207.9 315.8)">SDA1</text>
<text x="210.7" y="315.8" transform="rotate(-90 210.7 315.8)">GND</text>
</g>
<g font-size="2">
<text x="37.8" y="9.1" transform="rotate(-90 37.8 9.1)">D</text>
<text x="104.1" y="9.1" transform="rotate(-90 104.1 9.1)">C</text>
<text x="170.5" y="9.1" transform="rotate(-90 170.5 9.1)">B</text>
<text x="236.9" y="9.1" transform="rotate(-90 236.9 9.1)">A</text>
<text x="2.2" y="51.8" transform="rotate(-90 2.2 51.8)">1</text>
<text x="270.4" y="51.8" transform="rotate(-90 270.4 51.8)">1</text>
<text x="2.2" y="135.6" transform="rotate(-90 2.2 135.6)">2</text>
<text x="270.4" y="135.6" transform="rotate(-90 270.4 135.6)">2</text>
<text x="2.2" y="219.4" transform="rotate(-90 2.2 219.4)">3</text>
<text x="270.4" y="219.4" transform="rotate(-90 270.4 219.4)">3</text>
<text x="2.2" y="303.2" transform="rotate(-90 2.2 303.2)">4</text>
<text x="270.4" y="303.2" transform="rotate(-90 270.4 303.2)">4</text>
<text x="2.2" y="387.1" transform="rotate(-90 2.2 387.1)">5</text>
<text x="270.4" y="387.1" transform="rotate(-90 270.4 387.1)">5</text>
<text x="37.8" y="431" transform="rotate(-90 37.8 431)">D</text>
<text x="104.1" y="431" transform="rotate(-90 104.1 431)">C</text>
<text x="170.5" y="431" transform="rotate(-90 170.5 431)">B</text>
<text x="236.9" y="431" transform="rotate(-90 236.9 431)">A</text>
</g>
</svg>
